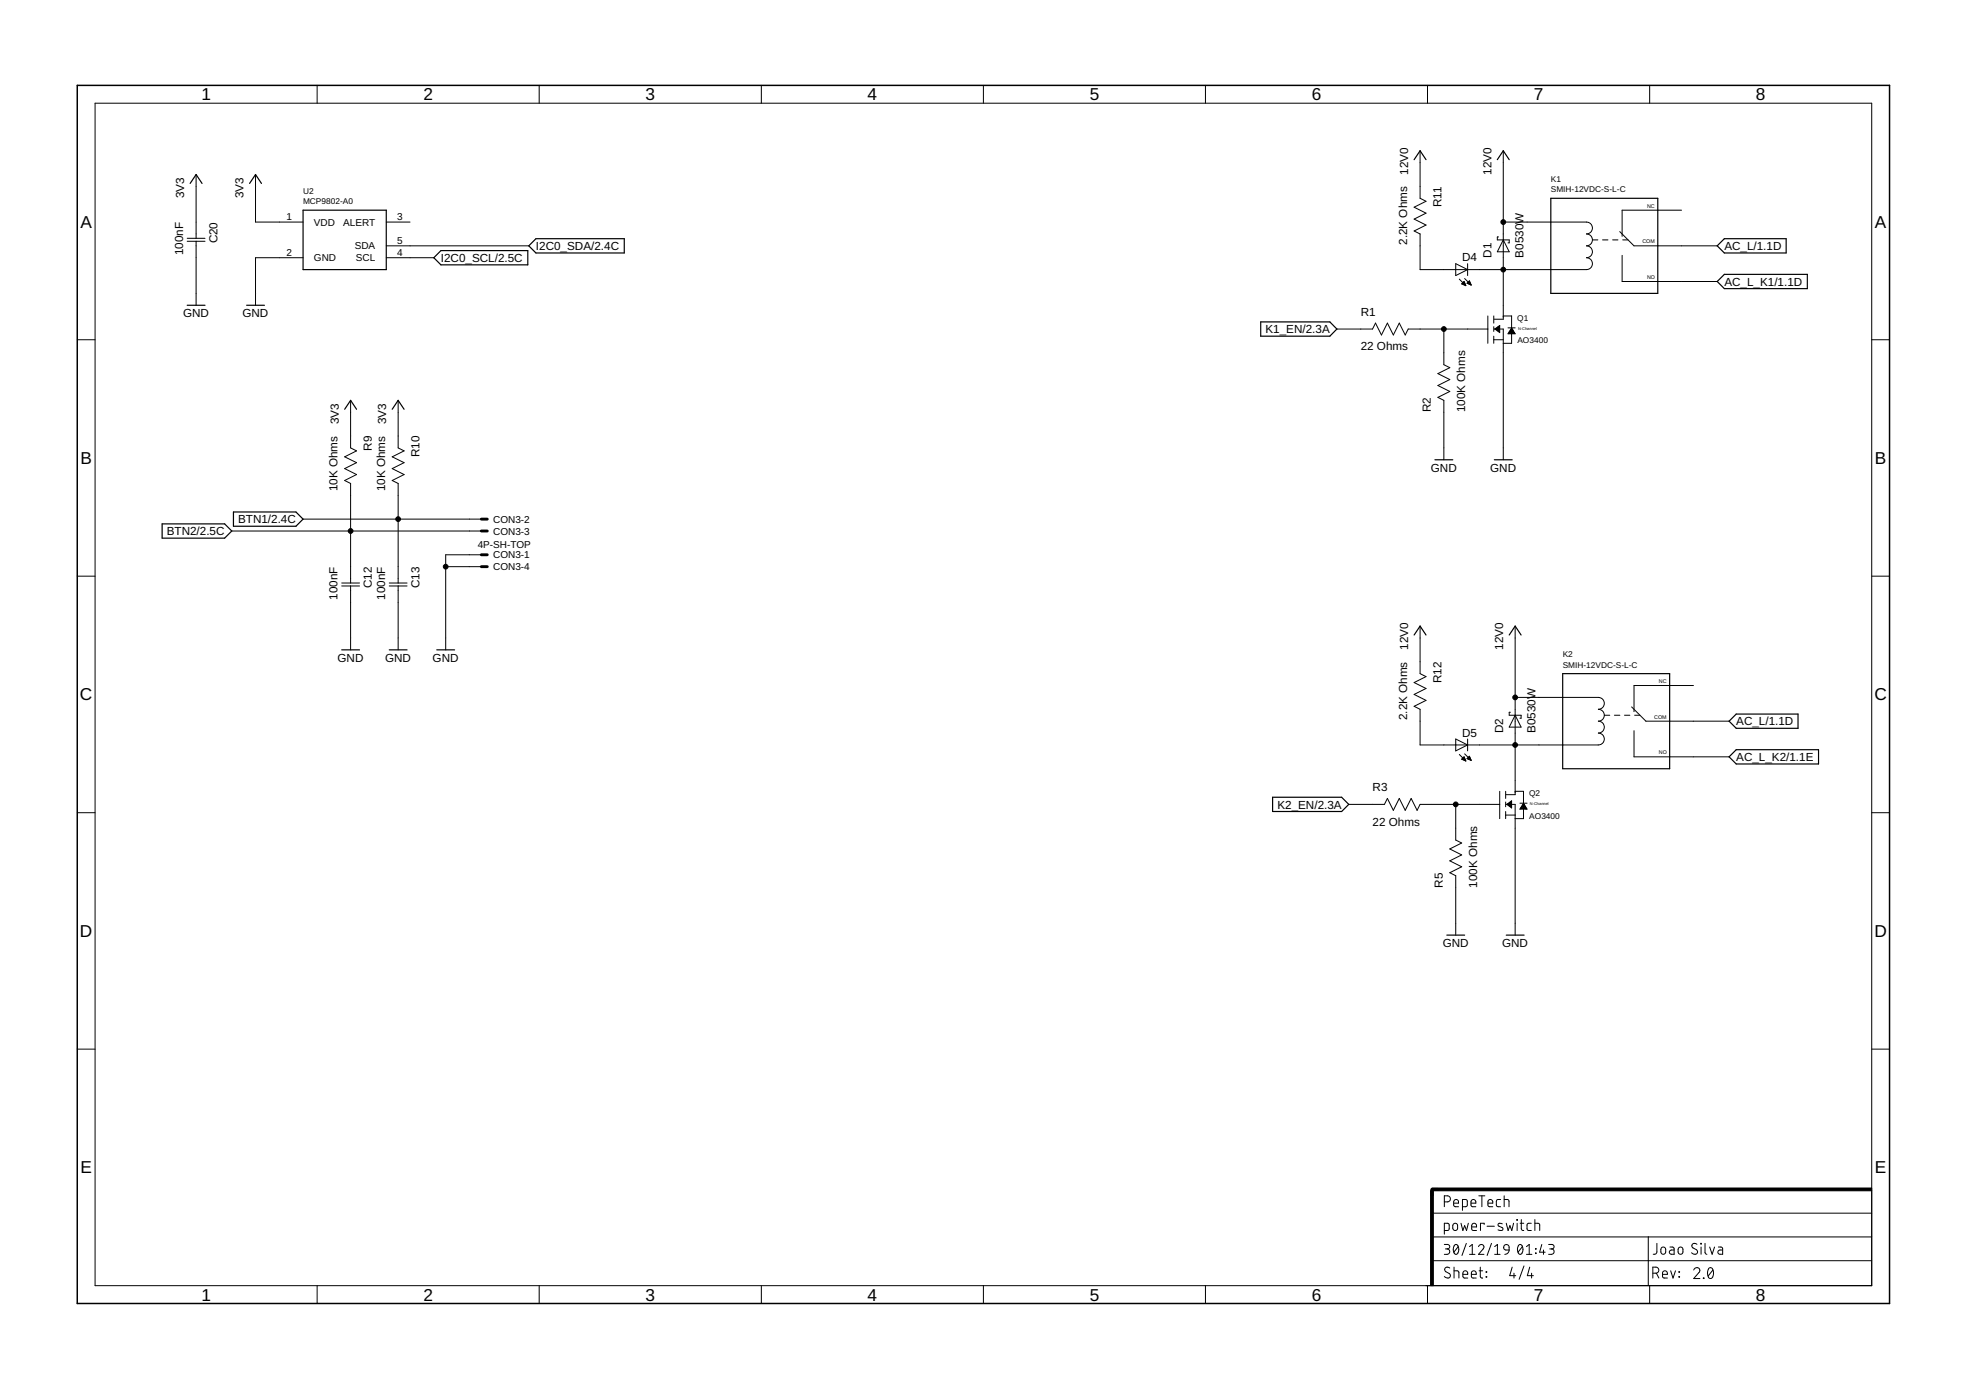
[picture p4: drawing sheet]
<svg xmlns="http://www.w3.org/2000/svg" width="420mm" height="297mm" viewBox="0 0 420 297" stroke-linecap="round" stroke-linejoin="round" font-family="sans-serif">
<g fill="none" stroke="#000" stroke-width=".25">
<path d="M40.6 39.2l1.3-1.9 1.3 1.9M53.3 39.2l1.3-1.9 1.3 1.9M302.2 34.1l1.3-1.9 1.3 1.9M320 34.1l1.3-1.9 1.2 1.9M64.8 44.9h17.7v12.7h-17.7zM92.7 55.1l1.5-1.5h18.6v3h-18.6zM113 52.5l1.5-1.5h18.9v3.1h-18.9zM331.4 42.4h22.9v20.3h-22.9zM368.5 51h13.2v3.1h-13.2l-1.5-1.6zM40 65.2h3.8M52.7 65.2h3.8M269.4 68.8h14.8l1.5 1.5-1.5 1.5h-14.8z"/>
<path d="M367 60.2l1.5-1.6h17.7v3.1h-17.7zM73.7 87.5l1.2-1.9 1.3 1.9M83.8 87.5l1.3-1.9 1.3 1.9M306.7 98.3h3.8M319.4 98.3h3.8M34.6 112h13.4l1.5 1.5-1.5 1.5h-13.4zM49.9 109.4h13.3l1.6 1.5-1.6 1.6h-13.3zM73 138.9h3.8M83.2 138.9h3.8M93.3 138.9h3.9M302.2 135.7l1.3-1.9 1.3 1.9M322.5 135.7l1.3-1.9 1.3 1.9"/>
<path d="M334 144h22.8v20.3h-22.8zM369.5 154.1l1.6-1.5h13.2v3h-13.2zM272 170.4h14.7l1.5 1.5-1.5 1.5h-14.7zM369.5 161.7l1.6-1.5h17.5v3.1h-17.5zM309.2 199.8h3.8M321.9 199.8h3.8"/>
</g>
<g fill="none" stroke="#000" stroke-width=".21">
<path d="M67.8 18.2v3.9M115.2 18.2v3.9M162.7 18.2v3.9M210.2 18.2v3.9M257.6 18.2v3.9M305.1 18.2v3.9M352.6 18.2v3.9M20.3 22.1h379.7v252.6h-379.7zM41.9 37.3v13.6M54.6 37.3v10.2h10.2M303.5 32.2v10.2l1.3 .6-2.6 1.3 2.6 1.3-2.6 1.2 2.6 1.3-2.6 1.3 1.3 .6v7.6h35.5a1.27 1.27 0 0 0 1.3-1.3 1.27 1.27 0 0 0-1.3-1.2 1.27 1.27 0 0 0 1.3-1.3 1.27 1.27 0 0 0-1.3-1.3 1.27 1.27 0 0 0 1.3-1.2 1.27 1.27 0 0 0-1.3-1.3 1.27 1.27 0 0 0 1.3-1.3 1.27 1.27 0 0 0-1.3-1.2h-17.7M321.3 32.2v36h-2"/>
<path d="M40 50.9h3.8M40 51.6h3.8M41.9 51.6v13.6M64.8 55.1h-10.2v10.1M82.5 47.5h5.1M82.5 55.1h10.2M82.5 52.5h30.5M311.1 56.3l2.5 1.3-2.5 1.3zM311.9 59.6l1.4 1.4M313 59.5l1.4 1.4M313.6 56.3v2.6M320.3 50.6h-.3v.7h2.5v.6h-.2"/>
<path d="M321.3 51.3l1.2 2.5h-2.5zM340.3 51.3h1.2M342.5 51.3h1.1M344.6 51.3h1.2M346.2 49.5l3 3h17.8M346.7 54.6v5.6h20.3M346.8 51.3h1.1M359.4 44.9h-12.7v5.6M16.5 72.6h3.8M285.7 70.3h7.6l.7-1.3 1.2 2.6 1.3-2.6 1.3 2.6 1.2-2.6 1.3 2.6 .6-1.3h17.1M308.6 70.3v7.6l1.2 .7-2.5 1.2 2.5 1.3-2.5 1.3 2.5 1.3-2.5 1.2 1.3 .7v12.7M312.5 60.6h.6"/>
<path d="M312.5 60.7h.6M312.6 60.5h.4M312.7 60.3h.3M312.8 60.8h.4M312.8 60.2h.1M312.9 60.2l.4 .8-.9-.3zM313.1 60.9h.1M313.5 60.5l.5-.5 .4 .9zM313.6 60.5h.6M313.6 60.6h.7M313.7 60.3h.5M313.8 60.2h.3"/>
<path d="M313.9 60.7h.4M314 60.1h.1M314.2 60.8h.2M318 67.5v5.9M319.2 67.5v1.5M319.2 69.8v1M319.2 71.8v1.6M319.2 72.6h2.1M319.3 70.3h2v28M319.5 70.3l1-.7v1.5zM319.7 70.2v.2h.2M319.8 70.4l.2 .1"/>
<path d="M320 70.1l-.2 .3M320.4 69.8v1l-.1-1-.1 .1v.8l-.1-.7-.1 .1v.5h.1v-.7h.3M321.3 67.5h1.7v5.9h-1.7M322.3 70.1h1.5M323 70.3l.1 .2M323 70.1l.8 1.2h-1.5zM323.1 70.4v.6M323.1 70.3l.2 .3M323.1 70.4v.4h.3M323.2 70.5h-.2v.2M323.3 70.7h-.5l-.1 .1h.7M323.3 71l-.1-.6h-.2v.4h-.3v.4"/>
<path d="M323.4 70.8v.4h.3h-1.3M323.5 71l-.9-.1-.1 .2h1.1v.1M400 72.6h3.8M74.9 85.6v10.1l1.3 .7-2.5 1.2 2.5 1.3-2.5 1.2 2.5 1.3-2.5 1.3 1.2 .6v21.3M85.1 85.6v10.1l1.3 .7-2.6 1.2 2.6 1.3-2.6 1.2 2.6 1.3-2.6 1.3 1.3 .6v21.3M49.5 113.5h53.4M64.8 110.9h38.1M102.9 118.6h-7.7v20.3M16.5 123.1h3.8M73 124.6h3.8M73 125.2h3.8M74.9 125.2v13.7"/>
<path d="M83.2 124.6h3.8M83.2 125.2h3.8M85.1 125.2v13.7M95.2 121.1h7.7M303.5 133.8v10.2l1.3 .6-2.6 1.3 2.6 1.2-2.6 1.3 2.6 1.3-2.6 1.2 1.3 .7v7.6h38.1a1.27 1.27 0 0 0 1.3-1.3 1.27 1.27 0 0 0-1.3-1.2 1.27 1.27 0 0 0 1.3-1.3 1.27 1.27 0 0 0-1.3-1.3 1.27 1.27 0 0 0 1.3-1.3 1.27 1.27 0 0 0-1.3-1.2 1.27 1.27 0 0 0 1.3-1.3 1.27 1.27 0 0 0-1.3-1.3h-17.8M323.8 133.8v36h-1.9M400 123.1h3.8M311.1 157.9l2.5 1.3-2.5 1.3zM313.6 157.9v2.6M322.8 152.2h-.3v.6h2.6v.7h-.3M323.8 152.8l1.3 2.6h-2.6zM342.9 152.8h1.1"/>
<path d="M345 152.8h1.2M347.2 152.8h1.1M348.7 151.1l3 3h17.8M349.2 156.1v5.6h20.3M349.3 152.8h1.2M361.9 146.5h-12.7v5.6M16.5 173.7h3.8M288.2 171.9h7.7l.6-1.3 1.3 2.6 1.2-2.6 1.3 2.6 1.3-2.6 1.3 2.6 .6-1.3h17M311.1 171.9v7.6l1.3 .6-2.6 1.3 2.6 1.3-2.6 1.3 2.6 1.2-2.6 1.3 1.3 .6v12.7M311.9 161.2l1.4 1.4M312.4 162.2l.5-.5 .4 .9zM312.4 162.3h.7"/>
<path d="M312.5 162.2h.6M312.6 162h.4M312.7 161.9h.3M312.7 162.4h.5M312.8 161.8h.1M313 161.1l1.4 1.4M313 162.5h.2M313.5 162.1l.5-.5 .4 .9zM313.6 162.2h.7M313.6 162h.6M313.7 161.9h.5M313.9 161.8h.2"/>
<path d="M313.9 162.3h.4M314 161.7h.1M314.2 162.4h.2M320.5 169.1v5.8M321.8 169.1v1.5M321.8 171.4v1M321.8 173.4v1.5M321.8 174.2h2M321.9 171.9h1.9v27.9M322 171.9l1-.8v1.6zM322.2 171.7l.1 .3h.1l.1-.3v.4h.2M322.4 171.8l.1 .3"/>
<path d="M322.5 172.1h.1M322.6 171.6l-.1 .1v.4M322.9 171.3l.1 .3M322.9 171.4v1v-1l-.2 .1v.8l-.1-.1 .1-.7h.3M323.8 169.1h1.8v5.8h-1.8M324.8 171.6h1.5M325.5 171.9l.2 .1M325.6 171.6l.7 1.3h-1.5zM325.6 172.6h.4M325.7 171.9h.1M325.7 172v.4h.3M325.7 171.9l.2 .2"/>
<path d="M325.7 172h-.2v.3M325.8 172.3h-.4l-.1 .1h.7M325.9 172.6l-.2-.6h-.2v.4h-.3v.4M326 172.4v.4h.2h-1.2M326 172.5h-.9v.2h1M326.1 172.7h.1M326.1 172.7l.1 .1M326.2 172.8h.1M400 173.7h3.8M16.5 224.2h3.8M400 224.2h3.8M306 259.2h94"/>
<path d="M308.7 256.8h.6a.65 .65 0 0 0 .7-.6 .65 .65 0 0 0-.7-.7h-.6v2.4M310.7 257.1h1a.55 .55 0 0 0-.4-.8 .55 .55 0 0 0-.6 .5l.1 1 .9 .1M312.5 257.9h.9l.2-.3v-1l-.2-.3h-.9v2.4M314.4 257.1h1a.55 .55 0 0 0-.3-.8 .55 .55 0 0 0-.7 .5l.1 1 .9 .1M316 255.5h1.3M316.7 255.5v2.4M318 257.1h1a.55 .55 0 0 0-.3-.8 .55 .55 0 0 0-.7 .5l.1 1 .9 .1M320.7 256.3h-.7l-.2 .4 .1 1.1 .8 .1M321.5 256.3l.9 .1 .1 1.5M321.5 255.5v2.4M67.8 274.7v3.9M115.2 274.7v3.9"/>
<path d="M162.7 274.7v3.9M210.2 274.7v3.9M257.6 274.7v3.9M305.1 274.7v3.9M306 269.4h94M306 264.3h94M308.7 263l.8-.1 .2-.2v-1.1l-.2-.2h-.8v2.3M308.7 265.9h.7a.48 .48 0 0 1 .4 .5 .48 .48 0 0 1-.4 .5h-.5M309.2 266.9a.58 .58 0 0 1 .6 .6 .58 .58 0 0 1-.6 .6h-.5M309.8 271a.58 .58 0 0 0-.8-.1 .58 .58 0 0 0 0 .9l.7 .3a.54 .54 0 0 1 .2 .8 .54 .54 0 0 1-.7 .2l-.5-.3M310.6 261.6l.5-.2a.92 .92 0 0 1 .2 1.5l-.4 .1-.3-.2-.1-.4zM310.7 271.6l1 .1 .1 1.4"/>
<path d="M310.7 270.8v2.3M310.9 266.1l.1-.1a.88 .88 0 0 1 .7 1.3v.2a.51 .51 0 0 1-.5 .6 .51 .51 0 0 1-.5-.6l-.1-.8zM311.6 266.4l-.9 1.2M312.2 261.4l.4 1.6 .4-1.1 .4 1.1 .4-1.6M312.6 272.3h1.1a.54 .54 0 0 0-.4-.7 .54 .54 0 0 0-.7 .5l.2 .9 .9 .1M313.4 265.7l-1 2.6M314 268.1h1.2M314 266.4l.6-.5v2.2M314.5 272.3h1a.54 .54 0 0 0-.4-.7 .54 .54 0 0 0-.6 .5l.1 .9 .9 .1M314.5 262.2h1.1a.55 .55 0 0 0-.4-.8 .55 .55 0 0 0-.7 .5l.1 .9 1 .2M316 266.4a.58 .58 0 0 1 .8-.4 .58 .58 0 0 1 .2 .9l-1 1.2h1.1M316.1 271.6h.8"/>
<path d="M316.4 270.8v2.1l.5 .2M317.2 261.7v-.3h-.8v1.6M317.6 271.8l.1 .1zM317.6 272.8l.1 .1zM317.8 262h1.6M318.7 265.7l-.9 2.6M319.4 268.1h1.2M319.4 266.4l.6-.5v2.2M321.1 261.5l-.8-.1-.2 .4 1 .6v.4l-.2 .2-.8-.2M321.5 266.1l.3-.1 .6 .1 .1 1-1-.1-.1-.4zM321.9 261.4l.4 1.6 .4-1.1 .4 1.1 .4-1.6M322.5 267.1l-.3 .7-.6 .3"/>
<path d="M323.2 270.8l-.6 1.8h1.3M323.6 272.1v1M324.2 260.6l.1 .2zM324.2 261.4v1.6M324.6 266.1l.1-.1a.88 .88 0 0 1 .8 1.3l-.1 .2a.51 .51 0 0 1-.5 .6 .51 .51 0 0 1-.5-.6l-.1-.8zM324.9 261.4h.7M325.1 260.6v2l.1 .2 .4 .2M325.4 266.4l-1 1.2M325.7 270.5l-1 2.9M326.2 268.1h1.2M326.2 266.4l.6-.5v2.2M326.9 270.8l-.5 1.8h1.3"/>
<path d="M327.3 261.4h-.7l-.3 .4 .2 1 .8 .2M327.3 272.1v1M328 261.4l1 .1 .1 1.5M328 260.6v2.4M328.2 266.8l.1 .1zM328.2 267.8l.1 .1zM329.5 265.9l-.5 1.7h1.2M329.9 267.1v1M331 265.9h.7a.48 .48 0 0 1 .4 .5 .48 .48 0 0 1-.4 .5h-.5M331.6 266.9a.58 .58 0 0 1 .5 .6 .58 .58 0 0 1-.5 .6h-.6M352.3 264.3v10.3M352.6 274.7v3.9"/>
<path d="M353.2 272.1h.7a.65 .65 0 0 0 .6-.7 .65 .65 0 0 0-.6-.6h-.7v2.3M354 272.1l.5 1M354.1 265.7v2l-.2 .2-.6 .1M355.1 266.7l.5-.2a.92 .92 0 0 1 .1 1.5h-.3l-.3-.1-.2-.4zM355.3 272.3h1a.54 .54 0 0 0-.3-.7 .54 .54 0 0 0-.7 .5l.1 .9 .9 .1M356.9 266.5h.6l.3 .2v1.3h-.6a.46 .46 0 0 1-.5-.4 .46 .46 0 0 1 .5-.5h.6M357 271.6l.5 1.5 .6-1.5M358.8 266.7l.4-.2a.92 .92 0 0 1 .2 1.5h-.3l-.4-.3zM358.8 272.8l.1 .1zM358.8 271.8l.1 .1zM362 271.4a.65 .65 0 0 1 .9-.5 .65 .65 0 0 1 .2 1l-1.1 1.3h1.3M362.7 265.9a.58 .58 0 0 0-.9-.1 .58 .58 0 0 0 0 .9l.7 .4a.59 .59 0 0 1 .1 .8 .59 .59 0 0 1-.9 0l-.2-.2"/>
<path d="M363.5 265.7l.1 .1zM363.5 266.5v1.5M364 273.1l.2 .1zM364.4 265.7v2l.1 .2 .3 .1M365.3 271a.66 .66 0 0 1 .7 .1 .66 .66 0 0 1 .2 .7 .99 .99 0 0 1-.8 1.4 1.66 1.66 0 0 1-.1-2.2zM365.4 266.5l.5 1.5 .5-1.5M366.1 271.4l-1.1 1.3M367.2 266.5h.7l.2 .2 .1 1.3h-.6a.46 .46 0 0 1-.5-.4 .46 .46 0 0 1 .5-.5h.6"/>
</g>
<path d="M102.9 118.6h1.2M102.9 110.9h1.2M102.9 113.5h1.2M102.9 121.1h1.2M307.3 254.2h-1.3v1.2" fill="none" stroke="#000" stroke-width=".61"/>
<path d="M16.5 18.2h387.3v260.4h-387.3z" fill="none" stroke="#000" stroke-width=".32"/>
<path d="M305.7 254.4h.6v20.3h-.6zM306 253.9h94v.6h-94z" fill="#000" stroke="#000" stroke-width=".21"/>
<g fill="#000" stroke="#000" stroke-width=".21">
<circle cx="321.3" cy="47.5" r=".51"/>
<circle cx="321.3" cy="57.6" r=".51"/>
<circle cx="308.6" cy="70.3" r=".51"/>
<circle cx="74.9" cy="113.5" r=".51"/>
<circle cx="85.1" cy="110.9" r=".51"/>
<circle cx="95.2" cy="121.1" r=".51"/>
<circle cx="323.8" cy="149" r=".51"/>
<circle cx="323.8" cy="159.2" r=".51"/>
<circle cx="311.1" cy="171.9" r=".51"/>
</g>
<g font-size="3.7">
<text x="43" y="21.4">1</text>
<text x="90.5" y="21.4">2</text>
<text x="138" y="21.4">3</text>
<text x="185.4" y="21.4">4</text>
<text x="232.9" y="21.4">5</text>
<text x="280.3" y="21.4">6</text>
<text x="327.8" y="21.4">7</text>
<text x="375.3" y="21.4">8</text>
<text x="17.2" y="48.6">A</text>
<text x="400.7" y="48.6">A</text>
<text x="17.2" y="99.2">B</text>
<text x="400.7" y="99.2">B</text>
<text x="17.1" y="149.7">C</text>
<text x="400.6" y="149.7">C</text>
<text x="17.1" y="200.2">D</text>
<text x="400.6" y="200.2">D</text>
<text x="17.2" y="250.8">E</text>
<text x="400.7" y="250.8">E</text>
<text x="43" y="277.9">1</text>
<text x="90.5" y="277.9">2</text>
<text x="138" y="277.9">3</text>
<text x="185.4" y="277.9">4</text>
<text x="232.9" y="277.9">5</text>
<text x="280.3" y="277.9">6</text>
<text x="327.8" y="277.9">7</text>
<text x="375.3" y="277.9">8</text>
</g>
<g font-size="2.5">
<text x="301" y="37.3" transform="rotate(-90 301 37.3)">12V0</text>
<text x="318.7" y="37.3" transform="rotate(-90 318.7 37.3)">12V0</text>
<text x="39.4" y="42.4" transform="rotate(-90 39.4 42.4)">3V3</text>
<text x="52.1" y="42.4" transform="rotate(-90 52.1 42.4)">3V3</text>
<text x="308" y="44.2" transform="rotate(-90 308 44.2)">R11</text>
<text x="46.5" y="52" transform="rotate(-90 46.5 52)">C20</text>
<text x="114.5" y="53.4">I2C0_SDA/2.4C</text>
<text x="300.7" y="52.3" transform="rotate(-90 300.7 52.3)">2.2K Ohms</text>
<text x="368.5" y="53.4">AC_L/1.1D</text>
<text x="39.1" y="54.5" transform="rotate(-90 39.1 54.5)">100nF</text>
<text x="94.2" y="56">I2C0_SCL/2.5C</text>
<text x="312.5" y="55.8">D4</text>
<text x="318.7" y="55.1" transform="rotate(-90 318.7 55.1)">D1</text>
<text x="325.6" y="55.1" transform="rotate(-90 325.6 55.1)">B0530W</text>
<text x="368.5" y="61">AC_L_K1/1.1D</text>
<text x="39.1" y="67.8">GND</text>
<text x="51.8" y="67.8">GND</text>
<text x="270.5" y="71.2">K1_EN/2.3A</text>
<text x="290.8" y="67.5">R1</text>
<text x="290.8" y="74.9">22 Ohms</text>
<text x="305.8" y="88.1" transform="rotate(-90 305.8 88.1)">R2</text>
<text x="313.1" y="88.1" transform="rotate(-90 313.1 88.1)">100K Ohms</text>
<text x="72.4" y="90.6" transform="rotate(-90 72.4 90.6)">3V3</text>
<text x="82.5" y="90.6" transform="rotate(-90 82.5 90.6)">3V3</text>
<text x="79.5" y="96.4" transform="rotate(-90 79.5 96.4)">R9</text>
<text x="89.6" y="97.7" transform="rotate(-90 89.6 97.7)">R10</text>
<text x="305.8" y="100.8">GND</text>
<text x="318.5" y="100.8">GND</text>
<text x="72.2" y="105" transform="rotate(-90 72.2 105)">10K Ohms</text>
<text x="82.3" y="105" transform="rotate(-90 82.3 105)">10K Ohms</text>
<text x="50.9" y="111.8">BTN1/2.4C</text>
<text x="35.6" y="114.4">BTN2/2.5C</text>
<text x="79.5" y="125.7" transform="rotate(-90 79.5 125.7)">C12</text>
<text x="89.6" y="125.7" transform="rotate(-90 89.6 125.7)">C13</text>
<text x="72.2" y="128.2" transform="rotate(-90 72.2 128.2)">100nF</text>
<text x="82.3" y="128.2" transform="rotate(-90 82.3 128.2)">100nF</text>
<text x="72.1" y="141.4">GND</text>
<text x="82.3" y="141.4">GND</text>
<text x="92.4" y="141.4">GND</text>
<text x="301" y="138.9" transform="rotate(-90 301 138.9)">12V0</text>
<text x="321.3" y="138.9" transform="rotate(-90 321.3 138.9)">12V0</text>
<text x="308" y="146" transform="rotate(-90 308 146)">R12</text>
<text x="300.7" y="153.9" transform="rotate(-90 300.7 153.9)">2.2K Ohms</text>
<text x="371.1" y="155">AC_L/1.1D</text>
<text x="312.5" y="157.4">D5</text>
<text x="321.3" y="156.7" transform="rotate(-90 321.3 156.7)">D2</text>
<text x="328.1" y="156.7" transform="rotate(-90 328.1 156.7)">B0530W</text>
<text x="371.1" y="162.6">AC_L_K2/1.1E</text>
<text x="273" y="172.8">K2_EN/2.3A</text>
<text x="293.3" y="169.1">R3</text>
<text x="293.3" y="176.4">22 Ohms</text>
<text x="308.3" y="189.7" transform="rotate(-90 308.3 189.7)">R5</text>
<text x="315.7" y="189.7" transform="rotate(-90 315.7 189.7)">100K Ohms</text>
<text x="308.3" y="202.4">GND</text>
<text x="321" y="202.4">GND</text>
</g>
<g font-size="2.1">
<text x="61.2" y="47.1">1</text>
<text x="84.9" y="47.1">3</text>
<text x="67.1" y="48.2">VDD</text>
<text x="73.3" y="48.2">ALERT</text>
<text x="75.8" y="53.3">SDA</text>
<text x="84.9" y="52.2">5</text>
<text x="61.2" y="54.7">2</text>
<text x="67.1" y="55.8">GND</text>
<text x="76.1" y="55.8">SCL</text>
<text x="84.9" y="54.7">4</text>
<text x="105.4" y="111.7">CON3-2</text>
<text x="102.1" y="117.2">4P-SH-TOP</text>
<text x="105.4" y="119.3">CON3-1</text>
<text x="105.4" y="114.2">CON3-3</text>
<text x="105.4" y="121.9">CON3-4</text>
</g>
<g font-size="1.8">
<text x="64.8" y="41.4">U2</text>
<text x="331.4" y="41.1">SMIH-12VDC-S-L-C</text>
<text x="331.4" y="38.8">K1</text>
<text x="64.8" y="43.6">MCP9802-A0</text>
<text x="324.2" y="68.5">Q1</text>
<text x="324.3" y="73.4">AO3400</text>
<text x="334" y="142.7">SMIH-12VDC-S-L-C</text>
<text x="334" y="140.4">K2</text>
<text x="326.8" y="170.1">Q2</text>
<text x="326.8" y="174.9">AO3400</text>
</g>
<g font-size="1.1">
<text x="352" y="44.4">NC</text>
<text x="351" y="52">COM</text>
<text x="352" y="59.6">NO</text>
<text x="354.5" y="146">NC</text>
<text x="353.5" y="153.6">COM</text>
<text x="354.5" y="161.2">NO</text>
</g>
<g font-size=".8">
<text x="324.4" y="70.5">N-Channel</text>
<text x="327" y="172.1">N-Channel</text>
</g>
</svg>
